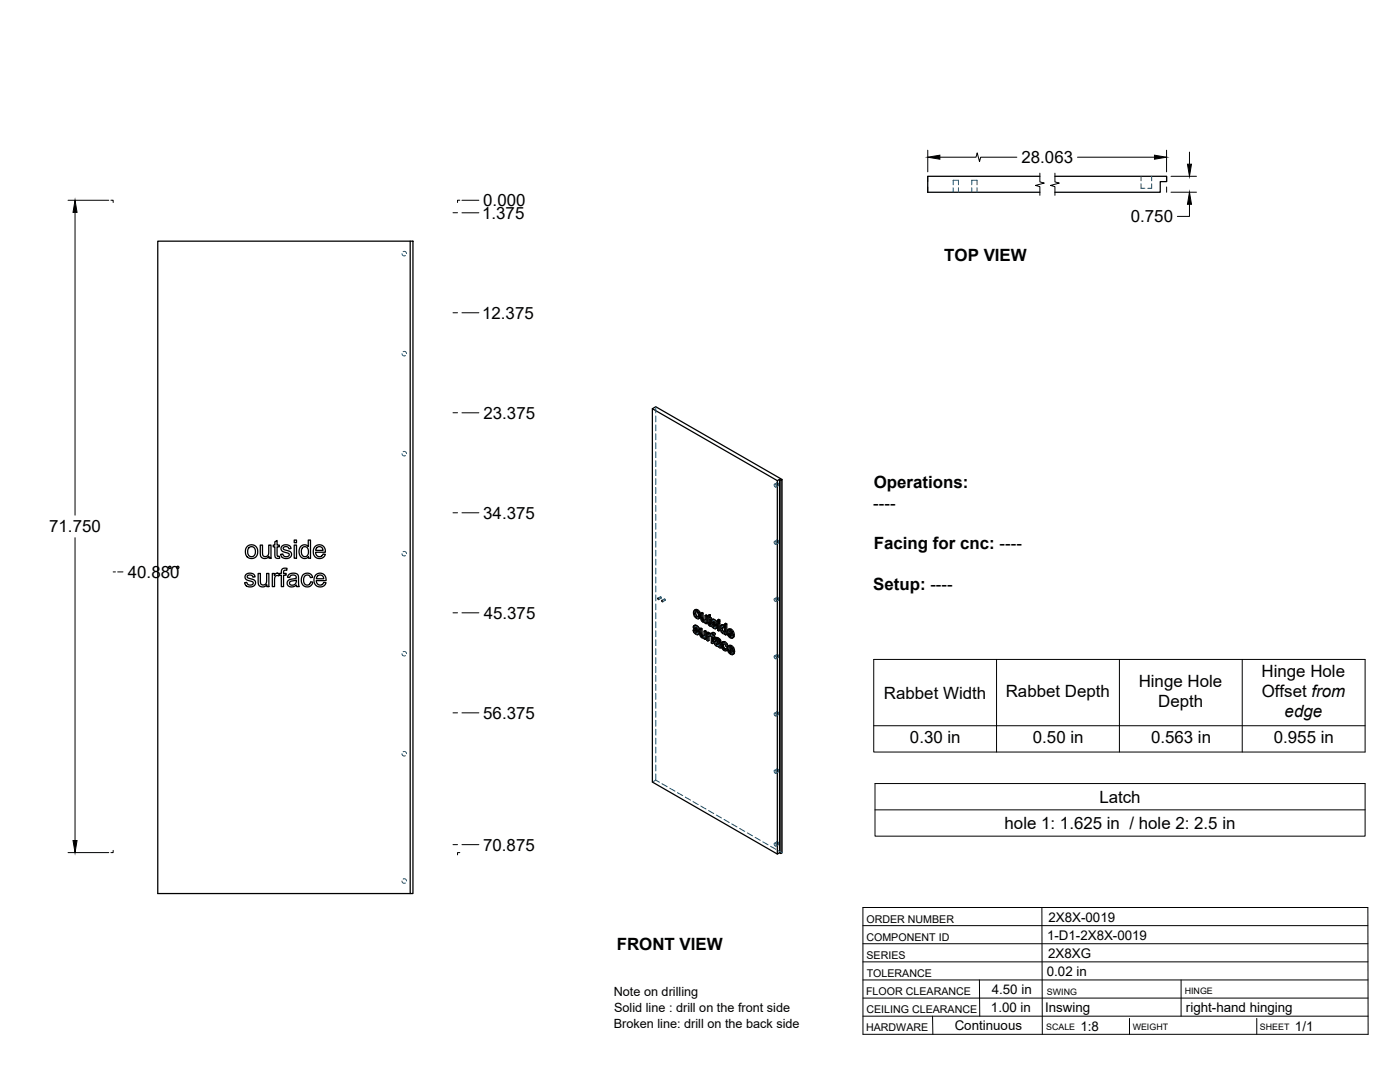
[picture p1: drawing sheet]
<svg xmlns="http://www.w3.org/2000/svg" width="559mm" height="432mm" viewBox="0 0 559 432" stroke-linecap="round" stroke-linejoin="round" font-family="sans-serif">
<!-- layer: Visible -->
<g fill="none" stroke="#000" stroke-width=".51">
<path d="M415.1 70.4h-44.8v6.3h44.8M421.1 70.4h44.5v2.1h-2.5v4.2h-42M163.7 96.2h1.1v260.4h-1.1zM163.7 96.2h-100.7v260.4h100.7M260.4 163.1l1.3-.8 50.4 29M310.3 191.8l.8-.5v149l-.8 .5zM310.3 191.8l-49.9-28.7v149l49.9 28.7M311.1 191.3l.6 .3v149l-.6-.3M311.7 191.6l.4-.3v149.1l-.4 .2M98.7 218l1.2-.6a2.66 2.66 0 0 1 3 3.7 2.66 2.66 0 0 1-4.7 .5l-.2-1a2.97 2.97 0 0 1 .7-2.6zM99.3 218.7l.8-.5a1.97 1.97 0 0 1 1.9 2 1.97 1.97 0 0 1-2 1.9l-.7-.4-.4-.9v-1.2zM103.9 217.5h.9v3a1.32 1.32 0 0 0 1.3 1.7 1.32 1.32 0 0 0 1.2-1.9v-2.8h.9v5.3h-.8v-.8a1.88 1.88 0 0 1-2.3 .8 1.88 1.88 0 0 1-1.2-2z"/>
<path d="M109.7 216.2l.9-.5v1.8h.9v.7h-.9v3.4l.3 .4h.6l.1 .8a1.32 1.32 0 0 1-1.5-.1 1.32 1.32 0 0 1-.4-1.4v-3.1h-.6v-.7h.6zM112.5 218l1.1-.6a1.96 1.96 0 0 1 2.6 1.5l-.9 .1a1.13 1.13 0 0 0-1.1-.9 1.13 1.13 0 0 0-1.1 1l.3 .2a3.4 3.4 0 0 1 2.9 1.4 2.17 2.17 0 0 1-1.6 2.2 2.17 2.17 0 0 1-2.5-1l-.2-.7h.9a1.23 1.23 0 0 0 1.3 1 1.23 1.23 0 0 0 1.2-1.2l-.7-.3a2.35 2.35 0 0 1-2.5-1.6zM117.4 217.5h.9v5.3h-.9zM117.4 215.5h.9v1.1h-.9zM120 218.1l1.1-.6a1.88 1.88 0 0 1 1.9 .6v-2.6h.9v7.3h-.8v-.7a2.18 2.18 0 0 1-2.6 .5 2.18 2.18 0 0 1-1.1-2.4zM120.8 218.5l.6-.3a2.12 2.12 0 0 1 1.8 1.6 2.12 2.12 0 0 1-.9 2.2l-.3 .1a2.1 2.1 0 0 1-1.7-1.4 2.1 2.1 0 0 1 .5-2.2zM125.7 218.1l1.5-.7a2.47 2.47 0 0 1 2.7 3h-3.9l.2 1a1.46 1.46 0 0 0 1.5 .8 1.46 1.46 0 0 0 1.2-1.1l1 .1-.3 .7-.7 .7-1.2 .3a2.79 2.79 0 0 1-2.6-1.7 2.79 2.79 0 0 1 .6-3.1zM126.5 218.5l.7-.3 .9 .1 .5 .4 .3 .9h-2.9zM98.2 229.3l1.1-.5a1.92 1.92 0 0 1 2.5 1.4l-.9 .1a1.13 1.13 0 0 0-1.1-.9 1.13 1.13 0 0 0-1.1 1l.3 .3a3.4 3.4 0 0 1 2.9 1.4 2.18 2.18 0 0 1-1.5 2.1 2.18 2.18 0 0 1-2.5-.9l-.3-.8h1a1.23 1.23 0 0 0 1.3 1 1.23 1.23 0 0 0 1.1-1.2l-.6-.3a2.35 2.35 0 0 1-2.6-1.6zM103 228.9h.9v2.9a1.32 1.32 0 0 0 1.4 1.7 1.32 1.32 0 0 0 1.1-1.8v-2.8h.9v5.2h-.8v-.8a1.88 1.88 0 0 1-2.2 .9 1.88 1.88 0 0 1-1.3-2.1zM108.7 228.9h.8v.8a1.28 1.28 0 0 1 2-.7l.8-.1v-.6a1.5 1.5 0 0 1 .7-1.5 1.5 1.5 0 0 1 1.6 0l-.2 .8a.82 .82 0 0 0-.8 0 .82 .82 0 0 0-.4 .8v.5h1v.7h-1v4.5h-.9v-4.5h-.8v-.4l-.2 .6a1.17 1.17 0 0 0-1.4 .2 1.17 1.17 0 0 0-.3 1.4v2.7h-.9zM115.1 229.4a2.39 2.39 0 0 1 4 .7l.3 4h-.9l-.2-.6a2.02 2.02 0 0 1-2.2 .8 2.02 2.02 0 0 1-1.5-1.8l.1-.2a2.01 2.01 0 0 1 2-1.2l.4-.1a.83 .83 0 0 0 1.1-.7 .83 .83 0 0 0-1.1-.8 1.23 1.23 0 0 0-1.5 1l-.9-.1z"/>
<path d="M115.7 232.2l2.6-.7a1.46 1.46 0 0 1-.8 1.9 1.46 1.46 0 0 1-2-.8zM120.9 229.4l1.1-.6 1.5 .1 .9 .7 .4 .8-.9 .1a1.44 1.44 0 0 0-1.9-.9 1.44 1.44 0 0 0-.8 1.9l.1 1a1.35 1.35 0 0 0 1.5 1 1.35 1.35 0 0 0 1.2-1.3l.8 .1-.4 1a2.48 2.48 0 0 1-3.2 .5 2.48 2.48 0 0 1-.8-3.3zM126 229.5l1.5-.8a2.47 2.47 0 0 1 2.7 3h-4l.3 1a1.46 1.46 0 0 0 1.4 .8 1.46 1.46 0 0 0 1.3-1.1l.9 .1-.3 .7-.7 .7-1.1 .3a2.8 2.8 0 0 1-2.6-1.7 2.8 2.8 0 0 1 .6-3zM126.7 229.9l.8-.4 .9 .1 .5 .4 .3 1h-2.9zM276.6 251.5l.7 1.3 .8 .5 .6-.1M276.9 249.8l.6-.3 .8 .2 .9 1.4-.5 .3-.1-.6M277.2 250.4l.4-.1 1.1 1.1M277.3 251.3l-.7 .2 .5 .2M277.3 244.8l.3-.8 1 .7 .2 1.3-.3 .4h-.5M277.3 252.3l.5 .4 .4-.3M277.4 250.9l1 .9 .5-.2M277.4 251.5l-.3 .2 .2 .6 .4-.3"/>
<path d="M277.5 250.3l-.3 .3 .4-.3 .6 .7M277.5 249.5l-.7 .4v.6l1.6 2.1M277.5 245.8l.5 .6 .5-.3M277.6 251.6l.8 .9M277.7 249.9l.5 .4 .5-.2M277.7 244.5l-.4 .3v.5l.2 .5 .4-.3M277.7 249.5l-.7 .2M277.8 252.7l.4 .1M277.8 244v1.2l.9 1M277.8 250.6l-.4 .3-.2-.3M278 243.6l.9 1 .4-.3M278.1 249.7l-.8 .1"/>
<path d="M278.2 250.3l.4 .5 .4-.3M278.4 252.6l-.1 .2M278.4 251.8l.3 .5 .4-.3M278.5 243.4l-.5 .2-.8-.1M278.6 251.3l.7 1.3-.7 .7M278.7 252.3l.1 .5 .5-.3M278.8 252.8l-.1 .4 .4-.3M278.9 244.6l.3 1.3 .5-.3M279.1 246.7a1.85 1.85 0 0 1-2.3-2.2l.1-.7 .7-.6 .6 .1 .9 .6 .6 1.7-.2 .8-.6 .5M279.2 245.9l-.1 .8 .4-.3M279.3 250.9l.5 .3 .4-.3M279.8 251.2v2.2l.4-.2"/>
<path d="M279.8 253.4l.2 .4 .4-.2M280 253.8l.3 .3 .5-.2M280.2 245v2.2l.5-.3M280.2 247.2l.2 .4 .4-.3M280.3 254.1l.4 .1M280.4 247.6l.3 .3 .5-.2M280.6 244.7l-.4 .3-.5-.3M280.7 247.9l.4 .1M280.9 254l-.6-.7-.1-2.4-.4-.2-.5 .2 .1 2.6 .6 .9 .6 .3 .5-.2v.4l.3 .3M281 251.9l.4 .3 .5-.3M281.1 254.5l-.2 .1M281.4 247.7l-.7-.6-.1-2.4-.4-.3-.5 .3 .1 2.5 .7 1 1 .1"/>
<path d="M281.4 245.7l.5 .2 .4-.2M281.4 252.2v3l.5-.3v-3l-.4-.2-.5 .2v1.9l-.3 .4 .2-.1M281.5 248.3v.4l.4 .2M281.5 248.3l-.2 .1M281.9 245.9v3l.4-.2v-3l-.4-.3-.5 .3v1.9l-.3 .4 .2-.1M282.3 246.6l.3 .2 .2 2.6 .8 .5 .3-.2M282.6 246l-.3 .2 .3 .2v-.8l.9-.3v1.1l.5 .2v.4l-.5 .3v-.4M283 253.5l-.4 .7 .4-.2M283 252.9v-.4l-.4-.2-.5 .3v3l.5 .2M283 252.5l-.5 .3-.4-.2M283.1 253.6l-.1 1.9-.4 .3v-1.6M283.1 253.6l.4 .2"/>
<path d="M283.1 253.6l-.5 .1M283.1 245.6v1l.4-.2M283.1 246.6l.4 .3 .5-.3M283.1 253l.4 .4M283.3 252.7l-.8 .5v-.4M283.3 249.3l.2 .1M283.5 245.3l-.9 .3M283.5 253.3v.4M283.5 253.7l.4 .3v2.6l.4 .2M283.5 253.5l-.1 .4M283.5 249.4l.1 .5M283.5 252.8l-.8 .2"/>
<path d="M283.5 252.8l-.7 .2M283.5 248.8l-.4 .3v-2.1l.4 .3 .3 1.8M283.6 248.9l-.5 .2M283.8 249.1l.8 1.4 .7 .4 .5-.1M283.8 249.1l-.6 .1M283.8 249.1h.1M283.8 249.3l-.3 .1M284 247.4l.6-.3 .6 .1 .8 .7 .3 .8-.5 .3-.1-.6M284.1 252.7l.8-.3 .6 .4-.5 .7v-.4M284.3 253.8l.5 .3 .5-.2M284.4 248.9l-.6 .2 .4 .2M284.4 249.9l.5 .4 .4-.3"/>
<path d="M284.5 248.5l1 .9 .5-.2M284.5 249.1l-.3 .2 .2 .6 .5-.3M284.6 247.1l-.7 .4v.6l1.6 2.1M284.6 247.9l-.3 .3 .5-.2M284.6 252.4l-.6 .4-.1 .8-.4-.3 .4-.2-.4-.3M284.6 252.8l.4 .3 .5-.3M284.7 249.2l.8 .9M284.7 247.9l.6 .7M284.8 253.3l.5 1-.5 .2v-.4M284.8 254.5v2.1l-.5 .2v-2.6l.5 .3M284.8 247.5l.5 .4 .5-.2M284.8 248l1 1"/>
<path d="M284.8 248h-.5M284.9 247.1l-.8 .3M284.9 250.3l.4 .1M284.9 248.2l-.4 .3-.2-.3M285 253.5l-.6-.3-.1 .6 .5-.2M285.1 252.5l-.9 .1M285.2 247.3l-.4 .2-.4-.1M285.2 256l.6-.3 1 .3M285.3 247.9l.4 .5 .4-.2M285.4 254.7l.9-.3 1.2 .9 .4 3.1-.5 .2-.1-.4M285.5 250.2l-.1 .2M285.5 249.4l.3 .5 .5-.3"/>
<path d="M285.6 256.5l.1-.1a.86 .86 0 0 1 1.1 1M285.6 257.1l.4 .4 .5-.3M285.7 256.4l-.2 .3M285.7 248.9l.5 .6 .2 .8-.7 .6M285.8 249.9l.1 .5 .5-.3M285.8 255.7l-.7 .5 .2 1 .7 .7h.9l.1 .5 .4 .2M285.9 250.4l-.1 .4 .4-.3M285.9 256.5l-.4 .4 .1 .2 .5-.2M286 256.5l.8 .8M286 255.2l-.4 .3a.79 .79 0 0 1 .9-.1 .79 .79 0 0 1 .4 .8l-1.2-.3M286 255.2h.1M286 257.5l.5 .1"/>
<path d="M286.1 255.7l-.8 .2M286.2 254.4l-1 .6 .4 .5M286.3 254.9l.5 .4 .5-.3M286.4 248.6l.5 .2 .4-.2M286.4 247.4l.5 .3 .4-.3M286.5 257.6l.3-.1zM286.7 254.6l-.4 .3-.6-.2M286.8 255.3l.3 .4 .5-.3M286.9 248.3l.4 .3v3l-.4 .2v-3M286.9 248.3l-.5 .3v3l.5 .2M286.9 247.7v.6l.4-.3v-.6l-.4-.2-.5 .2v.6l.5 .3M287.1 255.7l.2 .4 .4-.2"/>
<path d="M287.3 256.1v2.1l.5-.3M287.8 249.6l.8-.3 .6 .3M288.1 250.1l.7 .2 .4 1v1l-.6 .1M288.1 251.9l.5 .5 .4-.2M288.1 250.1l-.2 .8M288.2 256.3l.7-.3 .7 .3 .9 1.4-.4 .3-.4-.9M288.3 257.6l.2 1 .4-.3M288.3 250.6l-.4 .3v.5l.2 .5 .4-.3M288.4 250.1l.1 1.4 .7 .7M288.4 249.3l-.9 .6v1.6l.8 1.2 .5 .3 .4-.2v.4l.5 .2M288.5 258.6l.5 .6 .5-.3M288.5 249.7l.4 .3"/>
<path d="M288.8 257.3l-.5 .3 .4-.8 1.4 1.2M288.8 256.8l.1 1.5 .7 .7M288.9 256l-.5 .3a2.08 2.08 0 0 0 1.4 3.4M288.9 249.4l-.4 .3-.6-.2M289 256.5l.7 .6 .5-.2M289.2 249l.5 .3 .4-.3M289.2 252.8l-.1 .1M289.5 256.2l-.5 .3-.6-.2M289.7 249.3v4.1l.4-.2v-4.2l-.4-.2-.5 .2v1.5l-.3-.5 .3-.1M289.7 258.8l-.2 .4h-.5M290.3 259l-.5 .7 .6-.4M290.3 258.7l-.6 .1 .4 .3"/>
<path d="M290.9 253.5l.5 .6 .5-.3M291.1 252l-.4 .2 1.4 .8-.7-1.3h-.5l-.2 .5M291.2 251.7l-.1 .3 .9 .5M291.2 252.9l.9 1M291.3 258.5l-.5 .3 1.5 .8-.7-1.3h-.5l-.3 .5M291.3 258.3v.2l.8 .5M291.4 253.3l-.5 .2-.2-.9 1.9 1.1M291.4 259.5l.8 1M291.4 251.4l.9 .9 .4-.3M291.4 254.1l.5 .1M291.5 259.8l-.5 .3-.2-.9 1.9 1.1M291.6 257.9l.8 .9 .5-.2"/>
<path d="M291.9 251.1l-1.3 .2M292 257.7l-1.3 .1M292.1 253.9l.5 .3 .4-.3M292.1 253.9l-.1 .2M292.3 252.3l.3 1.3 .5-.3M292.4 258.8l.3 1.4 .5-.3M292.5 253.7l-.4 .2M292.6 253.6l.5-.1-.1-.6-.6-1.4-1.1-.6-.7 .4-.4 .6 .3 1.7 1.3 1.1h.5l.3-.5M292.7 253.7l.3 .4-.7 .5M291 260.1l.6 .6 .4-.3M291.6 260.7l.4 .1M292.3 260.4l.4 .4 .5-.3"/>
<path d="M292.3 260.4l-.2 .3M292.6 260.2l-.3 .2M292.7 260.2l.5-.2v-.4l-.7-1.6-1-.5-.8 .3-.4 1.2 .6 1.4 1.1 .9 .7-.5M292.8 260.2l.3 .4-.7 .6"/>
<circle cx="67.8" cy="226.4" r=".46"/>
<circle cx="71" cy="226.4" r=".46"/>
<circle cx="262.7" cy="239" r=".24"/>
<circle cx="264.3" cy="239.9" r=".24"/>
</g>
<!-- layer: Hidden -->
<g fill="none" stroke="#00557f" stroke-width=".4">
<path d="M380.4 73.7v-1.8h2.2v1.8M380.4 74.9v1.8M382.6 74.9v1.8M387.9 73.7v-1.8h2.1v1.8M387.9 74.9v1.8M390 74.9v1.8M455.4 73.3v1.8h1.6M455.4 70.4v1.8M459.7 73.3v1.8h-1.5M459.7 70.4v1.8M160.4 101.2l.7 .9 .7-.1M160.9 100.4l1 .1 .4 .7"/>
<path d="M160.4 141.1l.7 .9 .7-.1M160.9 140.4h1l.4 .7M261.7 162.3v2.5M261.7 166v2.4M261.7 169.5v2.4M261.7 173.1v2.4M261.7 176.7v2.4M160.4 181.1l.5 .7h.9M160.9 180.3h1l.4 .8M261.7 180.3v2.3M261.7 183.9v2.3M261.7 187.4v2.4"/>
<path d="M261.7 191v2.4M261.7 194.6v2.3M261.7 198.1v2.4M309 193.3a.54 .54 0 0 1 .8 .3 .54 .54 0 0 1-.4 .7zM310.1 192.7a.53 .53 0 0 1 .7 .3 .53 .53 0 0 1-.4 .7zM310.1 192.7l-1 .6M310.7 193.8l-1 .6M261.7 201.7v2.4M261.7 205.3v2.4M261.7 208.9v2.3M261.7 212.4v2.4M261.7 216v2.4"/>
<path d="M261.7 219.6v2.4M309 216.2a.54 .54 0 0 1 .8 .2 .54 .54 0 0 1-.4 .8zM310.1 215.5a.56 .56 0 0 1 .7 .4 .56 .56 0 0 1-.3 .7l-.5-.5zM310.1 215.5l-1 .6M310.7 216.6l-1 .6M160.4 221l.5 .8 .9-.1M160.9 220.2h1l.4 .8M261.7 223.1v2.4M261.7 226.7v2.4M261.7 230.3v2.4M261.7 233.8v2.4M261.7 237.4v2.4"/>
<path d="M263.6 238.1l-1 .6M263.9 238.7l-1 .6M265.2 239l-1 .6M265.5 239.6l-1 .6M309 239a.55 .55 0 0 1 .8 .3 .55 .55 0 0 1-.4 .7zM310.1 238.4a.56 .56 0 0 1 .7 .3 .56 .56 0 0 1-.3 .7l-.4-.4zM310.1 238.4l-1 .6M310.7 239.5l-1 .6M261.7 241v2.4M261.7 244.6v2.4M261.7 248.1v2.4M261.7 251.7v2.4"/>
<path d="M261.7 255.3v2.4M261.7 258.9v2.3M277.1 251.2l.3 1M277.2 250l-.5 .2M277.2 244.2l-.4 .3M277.3 251.3l.3 .3M277.3 250.4l-.5 .3M277.3 249.7l-.5 .2M277.4 249.5l-.1 1.1 1.3 1.2a.36 .36 0 0 1 .3 .5 .36 .36 0 0 1-.5 .2l.4-.2M277.4 252.2l1 .7 .6 .1M277.4 252.2l-.4 .2M277.5 251.4l-.1 .1"/>
<path d="M277.6 250.9l-.5 .2M277.6 245.6l.9 .9 .8 .1M277.6 245.6l-.5 .3M277.6 250.2l-.1 .1M277.6 250.3l.1-.3 .5 .1 1 1M277.6 243.2l-.4 1 .4 1.4M277.7 250l-.5 .3M277.9 243.8l-.1 .2M277.9 243.8l.8 .2 .5 .8v1.1l-.5 .3M277.9 243.8l-.4 .2M278.2 250.1l-.5 .3M278.2 252.9l-.4 .2"/>
<path d="M278.2 251l.4 .3M278.2 252.8l.5-.2-.4 .2M278.5 243.8l-.5 .3M278.5 246.5l-.5 .3M278.6 250.5l-.5 .2M278.7 251.9l-.5 .3M278.7 250.9l-.4 .3M278.8 253l-.5 .3M279 246.1l-.4 .3M279 244.4l-.4 .3M279.1 246.7l-.5 .3M279.2 245.4l-.4 .2"/>
<path d="M279.8 250.7l.1 2.8 .8 .8 .8-.1v.5l.4 .2M279.8 253l-.4 .3M279.9 253.5l-.4 .2M280.2 244.4l.2 2.8 .7 .8h.8v.4l.4 .3M280.2 246.8l-.4 .3M280.2 253.9l-.4 .3M280.4 247.2l-.5 .3M280.6 247.7l-.4 .2M280.7 254.3l-.5 .2M281.1 248l-.5 .3M281.1 254l-.2 .1M281.3 253.9l-.5 .3"/>
<path d="M281.3 254.4l-.2 .1M281.4 253.8l-.5 .3M281.5 251.7l-.1 2-.5 .3M281.5 254.2l-.4 .3M281.5 254.7l-.4 .2M281.5 247.7l-.2 .2M281.7 247.7l-.5 .2M281.8 247.6l-.5 .2M281.9 245.4l-.1 2-.4 .3M281.9 248.4l-.4 .3M281.9 248l-.4 .3 .2-.2M282.3 246.2v.4l.4-.3"/>
<path d="M282.6 252.3v3l.4 .2M282.6 255.3l-.5 .3M282.7 245.9l-.1 .1M283 253l-.5 .2M283.1 245.4v.7l-.4-.2v.4l.4 .2v2.4l.9 .7-.2-.5M283.1 253.4l-.1 .1M283.1 246.5l-.5 .3M283.1 246.1l-.5 .3M283.1 248.9l-.4 .2M283.2 252.8l-.2 .1M283.2 253.3l-.5 .2M283.3 253.2l-.5 .3"/>
<path d="M283.3 249.2l-.4 .2M283.5 253.3l-.4 .3 .3-.4 .4 .4 .2-.3 .4 .4v2.6l.4 .3M283.5 246.7l-.4 .3M283.7 249.5l-.5 .3M284 247l-.5-.3v.6M284 249.2l-.2 .1M284 253.2l-.5 .2M284 253.3l-.5 .2M284 249.6l-.1 .1M284.2 248.9l.3 .9M284.3 247.6l-.5 .3M284.4 253.3l-.9 .5 .5-.3"/>
<path d="M284.4 256.3l-.5 .3M284.4 253.7l-.5 .3M284.4 248.9l.3 .3M284.4 248.1l-.5 .2M284.4 247.3l-.5 .2M284.4 252.6l-.4 .2M284.5 247.1l-.1 1.1 1.5 1.5v.4h-.4l.4-.2M284.5 252.4l-.1 .9-.4-.2M284.5 249.8l1 .7 .6 .1M284.5 249.8l-.4 .2M284.6 249l-.1 .1M284.7 248.5l-.5 .3"/>
<path d="M284.7 247.8l-.1 .1M284.7 247.9l.1-.3 .5 .1 1 1M284.8 254l-.5 .2M284.8 247.6l-.4 .3M284.9 253l-.5 .2M285.2 253l-.5 .3M285.3 247.7l-.5 .3M285.3 254.3l-.5-.3v.5M285.3 254.7l.5-.3-.2 .5 .4 .3a.86 .86 0 0 1 1 0 .86 .86 0 0 1 .3 .9l-.5-.1M285.3 248.6l.4 .3M285.4 250.4l.4-.2-.9 .5M285.4 253.2l-.5-.2-.1 .3"/>
<path d="M285.5 256.2l-.4 .3M285.6 254.9l-.5 .2M285.6 255.8l-.5 .3M285.7 248.1l-.5 .2M285.7 255.7l-.2 .6 .3 .7 .8 .7h.7l.1 .4M285.7 256.9l-.4 .3M285.8 249.6l-.5 .2M285.8 248.5l-.4 .3M285.9 250.7l-.5 .2M285.9 256.5l.3-.3a.86 .86 0 0 1 1 1l-.4 .1M286 256.2l-.3 .2M286.1 256.2l-.5 .3"/>
<path d="M286.2 256.2l-.5 .2M286.2 254.9l-.4 .2M286.4 257.6l-.5 .2M286.7 255l-.5 .3M286.9 257.7l-.5 .3M286.9 248.3v3l.4 .3M286.9 247.2v.5l.4 .3M286.9 251.3l-.5 .3M286.9 247.7l-.5 .3M287.1 257.3l-.4 .3M287.2 255.5l-.5 .2M287.2 257.2l-.3 .2"/>
<path d="M287.3 256.5l-.4 .3M287.3 256.1l-.4 .3M287.3 256l-.4 .2M287.3 257.7l-.4 .2M287.4 258.1l.5 .3M287.4 258.1l-.4 .3M287.8 250.4l-.4 .2M288 251.3l-.5 .2M288 249.6l-.5 .3M288.2 249.3l-.4 1.1 .4 1.3 .8 .9 .7-.1v.4l.4 .3M288.3 257.1l-.5 .3M288.4 252.1l-.4 .2"/>
<path d="M288.4 256.3l-.4 .3M288.5 249.9l-.1 .2M288.5 249.9l.7 .1 .5 .9v1l-.5 .3M288.5 249.8l-.4 .3 .4-.2M288.6 256.1l-.3 1 .2 1.2 .7 .8 1 .4M288.6 258.4l-.4 .3M288.8 256.8l.7-.2 .6 1 .4 .1M289 256.6l-.5 .3M289 252.6l-.5 .2M289 249.9l-.5 .2M289.4 249.8l-.2 .1M289.5 259.4l-.5 .2"/>
<path d="M289.5 256.6l-.4 .3M289.5 252.2l-.4 .3M289.5 250.4l-.4 .3M289.6 252.6l-.4 .2M289.6 259h.3M289.7 248.8v1.5l-.5-.7M289.7 250.3l-.5 .2M289.7 251.5l-.4 .2M289.7 252.9l-.5 .3M289.7 252.5l-.5 .3M289.9 257l-.5 .3M289.9 259l-.4 .2"/>
<path d="M290.1 257.6l-.5 .3M290.1 258.6l-.2 .4M290.3 258.7l.3 .2-.2 .4M290.6 258.9l-.3 .1M290.7 252l-.5 .3M290.8 258.6l-.5 .2M291 251l-.3 .8 .3 1.5 .9 1 .9 .1M291 253.3l-.5 .3M291.1 252.4l-.4 .2M291.1 257.6l-.3 1 .3 1.3 .9 .9 .9 .1M291.1 259.9l-.4 .2M291.2 252.9l-.1-.5 2 1.1"/>
<path d="M291.3 258.9l-.5 .3M291.4 251.5l-.2 .2M291.4 251.5l.8 .3 .4 1-.6-.3M291.4 259.5l-.1-.6 1.9 1.1M291.4 251.5l-.5 .2M291.5 258l-.2 .3M291.5 258l.9 .4 .3 1-.6-.4M291.5 258l-.4 .3M291.9 251.5l-.5 .3M291.9 254.3l-.5 .2M292 258.1l-.4 .2M292.1 253.9h.2"/>
<path d="M292.4 253.9l-.4 .2 .3-.2M292.4 252.1l-.4 .3M292.6 258.7l-.5 .3M292.6 252.8l-.5 .2M292.6 253.6l-.1 .1M292.7 254.4l-.5 .3M292.7 253.7l-.4 .2M292.7 259.4l-.4 .2M160.4 260.9l.7 .8h.7M160.9 260.1h1l.4 .8M261.7 262.4v2.4M261.7 266v2.4"/>
<path d="M261.7 269.6v2.3M261.7 273.2v2.3M261.7 276.7v2.4M292.2 260.5h.3M292.5 260.5l-.4 .2M292.5 260.5l-.9 .6M292.7 260.2h-.1M292.8 261l-.5 .3M292.8 260.2l-.3 .3M309 261.9a.54 .54 0 0 1 .8 .2 .54 .54 0 0 1-.4 .8zM310 261.3a.54 .54 0 0 1 .8 .3 .54 .54 0 0 1-.3 .7zM310.1 261.2l-1 .6"/>
<path d="M310.7 262.3l-1 .6M261.7 280.3v2.4M261.7 283.9v2.3M261.7 287.4v2.4M261.7 291v2.4M261.7 294.6v2.4M261.7 298.2v2.3M309 284.7a.54 .54 0 0 1 .8 .3 .54 .54 0 0 1-.4 .7zM310 284.1a.55 .55 0 0 1 .8 .3 .55 .55 0 0 1-.3 .7zM310.1 284.1l-1 .5M310.7 285.2l-1 .5M160.4 300.8l.7 .9 .7-.1"/>
<path d="M160.9 300l1 .1 .4 .7M261.7 311.3l-1.3 .8M261.7 311.3l1.5 .9M261.7 301.7v2.4M261.7 305.3v2.4M261.7 308.9v2.4M264.2 312.8l2.1 1.2M267.3 314.6l2.1 1.1M270.4 316.3l2.1 1.2M273.5 318.1l2.1 1.2M276.6 319.9l2.1 1.2M309 307.6a.54 .54 0 0 1 .8 .2 .54 .54 0 0 1-.4 .7z"/>
<path d="M310.1 306.9a.56 .56 0 0 1 .7 .4 .56 .56 0 0 1-.3 .7l-.5-.6zM310.1 306.9l-1 .6M310.7 308l-1 .6M279.7 321.7l2.1 1.2M282.8 323.5l2.1 1.2M285.9 325.2l2.1 1.2M289 327l2.1 1.2M292.1 328.8l2.1 1.2M295.2 330.6l2.1 1.2M298.3 332.4l2.1 1.2M301.4 334.2l2 1.1M304.5 336l2.1 1.1"/>
<path d="M307.6 337.7l2 1.2M309 336.6a.54 .54 0 0 1 .8 .3 .54 .54 0 0 1-.4 .7zM310 336a.54 .54 0 0 1 .8 .3 .54 .54 0 0 1-.3 .7zM310.1 336l-1 .6M310.7 339.5l1.4 .9M310.7 337.1l-1 .6M160.4 351.6l.7 .9 .7-.1M160.9 350.8l1 .1 .4 .7"/>
<circle cx="263.7" cy="238.5" r=".27"/>
<circle cx="265.3" cy="239.4" r=".27"/>
</g>
<!-- layer: Reference -->
<g fill="none" stroke="#000" stroke-width=".4">
<path d="M44.3 79.9h.9v.9M183.5 79.9h-.9v.9M370.3 70.4v2.1M370.3 74.6v2.1M465.6 70.4v2.1M465.6 74.6v2.1M180.8 84.9h1.8M180.8 124.8h1.8M180.8 164.7h1.8M180.8 204.6h1.8M45.2 228.2h.9M180.8 244.6h1.8"/>
<path d="M180.8 284.5h1.8M45.2 339.4v.9h-.9M180.8 337.1h1.8M183.5 340.3h-.9v.9"/>
</g>
<!-- layer: Hidden Narrow -->
<path d="M278.2 251.5l-.4 .3M279.8 252.5l-.5 .3M280.2 246.3l-.5 .3M281.5 253.3l-.5 .2M281.9 247l-.5 .3M283.1 248.2l-.5 .3M284.4 253l-.5 .3M284.8 253.3h.1M285.3 249.1l-.4 .3M286.6 256.3l-.5 .3M287.3 256.7l-.4 .3" fill="none" stroke="#000" stroke-width=".4"/>
<!-- layer: Visible Narrow -->
<path d="M278.2 251l-.4 .2M280.2 252.6l-.4 .3M280.6 246.4l-.4 .2M283.5 248.5l-.4 .3M284.8 253.3l-.5 .3M285.3 248.6l-.4 .2M286.5 255.8l-.4 .3M287.7 256.3l-.4 .3M287.7 257l-.4 .3" fill="none" stroke="#000" stroke-width=".4"/>
<!-- layer: Titleblock -->
<g fill="none" stroke="#000" stroke-width=".4">
<path d="M344.4 362.2h201.6l.1 50.6h-201.7zM344.4 376.6h201.6M344.4 369.4h201.6M415.9 362.2l.1 50.6M344.4 383.9h201.6M344.4 398.3h201.6M344.4 391.1h201.6M390.9 391.1l.2 14.4M471.4 391.1v14.4M344.4 405.5h201.7M372.2 405.5l.1 7.3M450.8 406.4v6.4"/>
<path d="M501.6 406.4v6.4"/>
</g>
<!-- layer: FD_Dimensions -->
<g fill="none" stroke="#000" stroke-width=".4">
<path d="M370.3 59.9v8.7M465.6 59.9v8.7M27.2 79.9h16.2M184.4 79.9h6.7M375.1 62.7h14.5l.4-1.7 1 3.5 .4-1.8h14.5M430.1 62.7h30.7M467.4 70.4h10.2M467.4 76.7h10.2M474.8 60.7v4.8M30 84.8v120.8M184.4 84.9h6.7M474.8 81.5v4.9h-4.9"/>
<path d="M184.4 124.8h6.7M184.4 164.7h6.7M30 214.6v120.8M184.4 204.6h6.7M47 228.2h2.1M184.4 244.6h6.7M184.4 284.5h6.7M184.4 337.1h6.7M27.2 340.3h16.2"/>
</g>
<path d="M370.3 62.7l4.8-.8v1.6zM460.8 61.9l4.8 .8-4.8 .8zM474 65.5h1.6l-.8 4.9zM30 79.9l.8 4.9h-1.7zM474.8 76.7l.8 4.8h-1.6zM29.1 335.4h1.7l-.8 4.9z" fill="#000" stroke="#000" stroke-width=".4"/>
<!-- layer: Break Lines -->
<path d="M415.1 69.1v3.5l1.7 .5-3.5 .9 1.8 .5v3.5M421.1 69.1v3.5l1.7 .5-3.5 .9 1.8 .5v3.5" fill="none" stroke="#000" stroke-width=".4"/>
<!-- layer: Custom Tables -->
<path d="M348.7 263.2h196.2v36.9h-196.2zM397.8 263.2v36.9M446.8 263.2v36.9M495.8 263.2v36.9M348.7 289.6h196.2M349.2 312.7h195.7v21h-195.7zM349.2 323.2h195.7" fill="none" stroke="#000" stroke-width=".4"/>
<g font-size="6.7">
<text x="407.7" y="65.1">28.063</text>
<text x="192.9" y="82.3">0.000</text>
<text x="192.4" y="87.3">1.375</text>
<text x="451.4" y="88.7">0.750</text>
<text x="376.9" y="104.1">TOP VIEW</text>
<text x="192.4" y="127.2">12.375</text>
<text x="193" y="167.1">23.375</text>
<text x="348.7" y="194.9">Operations:</text>
<text x="348.5" y="203">----</text>
<text x="192.9" y="207">34.375</text>
<text x="19.6" y="212.5">71.750</text>
<text x="348.7" y="219.2">Facing for cnc: ----</text>
<text x="51" y="230.6">40.880</text>
<text x="348.5" y="235.3">Setup: ----</text>
<text x="193.1" y="246.9">45.375</text>
<text x="454.5" y="274.1">Hinge Hole</text>
<text x="503.6" y="270">Hinge Hole</text>
<text x="352.8" y="278.8">Rabbet Width</text>
<text x="401.4" y="278.2">Rabbet Depth</text>
<text x="503.6" y="278.2">Offset from</text>
<text x="192.9" y="286.9">56.375</text>
<text x="462.3" y="282.2">Depth</text>
<text x="512.8" y="286.2">edge</text>
<text x="363.2" y="296.5">0.30 in</text>
<text x="412.3" y="296.5">0.50 in</text>
<text x="459.4" y="296.5">0.563 in</text>
<text x="508.4" y="296.5">0.955 in</text>
<text x="438.8" y="320.3">Latch</text>
<text x="401" y="330.9">hole 1: 1.625 in / hole 2: 2.5 in</text>
<text x="192.8" y="339.4">70.875</text>
<text x="246.2" y="379.1">FRONT VIEW</text>
</g>
<g font-size="5.3">
<text x="418.5" y="367.9">2X8X-0019</text>
<text x="417.9" y="375">1-D1-2X8X-0019</text>
<text x="418.4" y="382.3">2X8XG</text>
<text x="417.8" y="389.5">0.02 in</text>
<text x="395.8" y="396.8">4.50 in</text>
<text x="395.5" y="403.7">1.00 in</text>
<text x="417.2" y="404.1">Inswing</text>
<text x="473.4" y="403.8">right-hand hinging</text>
<text x="381.1" y="411">Continuous</text>
<text x="431.3" y="411.5">1:8</text>
<text x="516.9" y="411.5">1/1</text>
</g>
<g font-size="5.1">
<text x="245" y="397.3">Note on drilling</text>
<text x="245.1" y="403.8">Solid line : drill on the front side</text>
<text x="245" y="410.3">Broken line: drill on the back side</text>
</g>
<g font-size="4.3">
<text x="345.8" y="368.4">ORDER NUMBER</text>
<text x="345.8" y="375.5">COMPONENT ID</text>
<text x="345.8" y="382.7">SERIES</text>
<text x="345.9" y="389.9">TOLERANCE</text>
<text x="345.7" y="397.2">FLOOR CLEARANCE</text>
<text x="345.8" y="404.4">CEILING CLEARANCE</text>
<text x="345.7" y="411.6">HARDWARE</text>
</g>
<g font-size="3.5">
<text x="417.9" y="397">SWING</text>
<text x="472.9" y="396.7">HINGE</text>
<text x="417.5" y="410.9">SCALE</text>
<text x="452.1" y="410.9">WEIGHT</text>
<text x="502.9" y="410.9">SHEET</text>
</g>
</svg>
